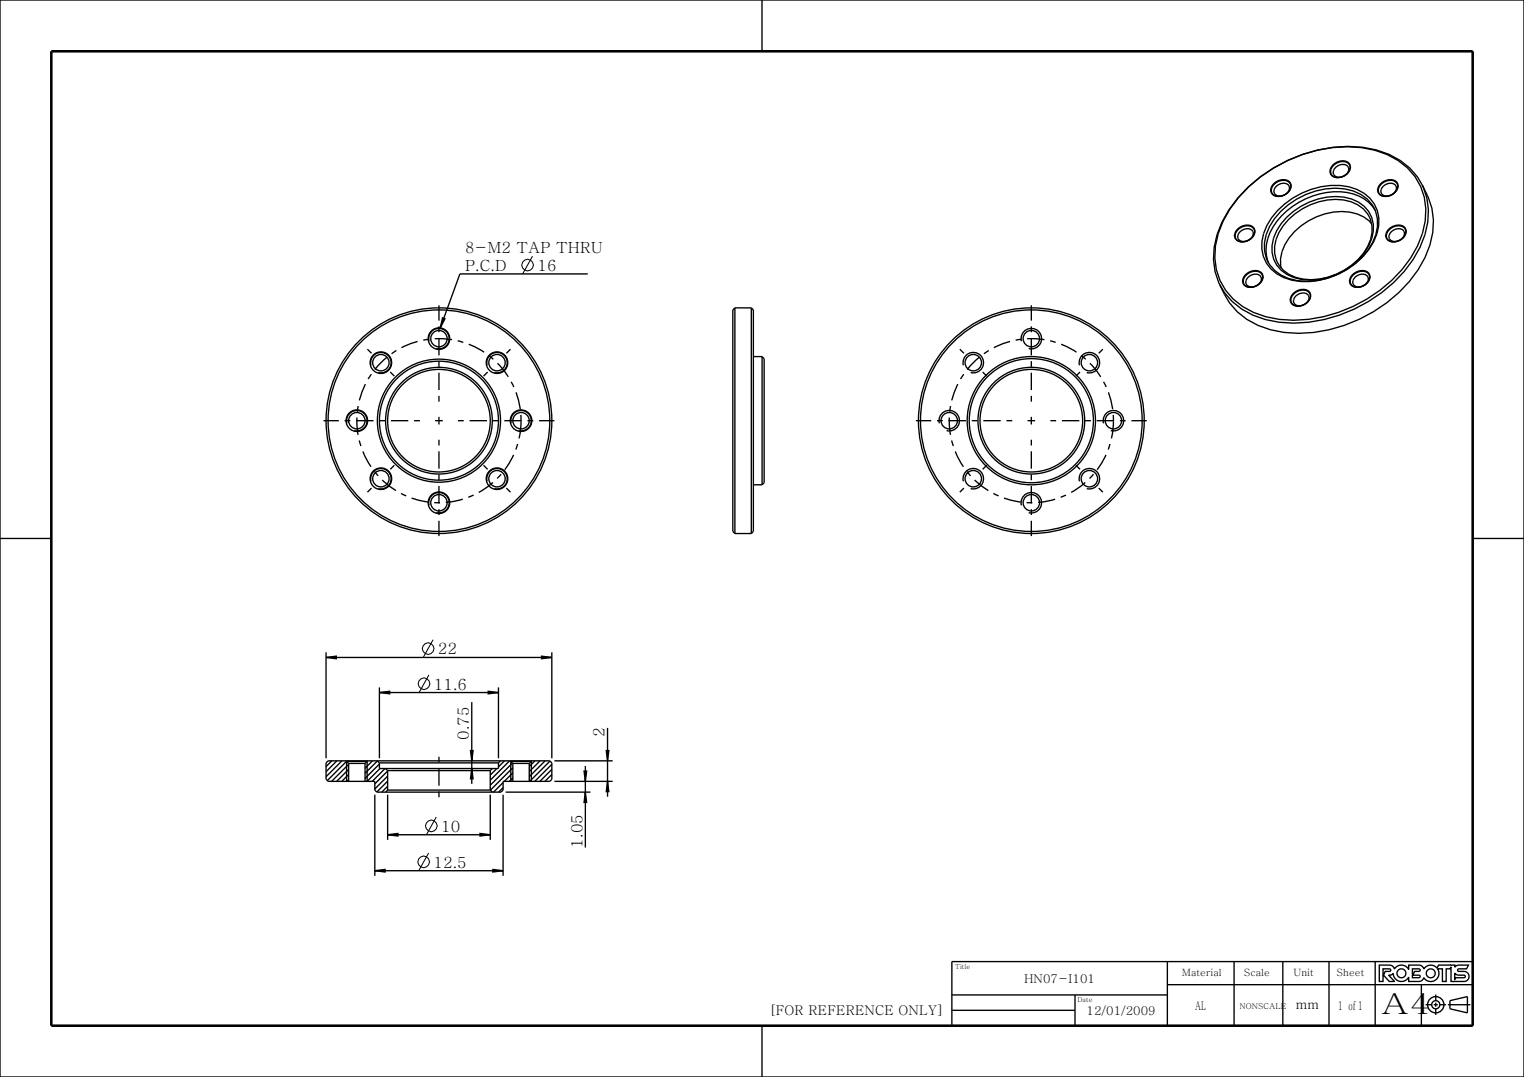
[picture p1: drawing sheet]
<svg xmlns="http://www.w3.org/2000/svg" width="297mm" height="210mm" viewBox="0 0 297 210" stroke-linecap="round" stroke-linejoin="round" font-family="sans-serif">
<g fill="#000">
<path d="M86.2 62l.5 .1-.9 1.8zM63.5 128.2l2-.3v.5zM73.9 135l2-.2v.5zM95.1 134.8l2 .2-2 .3zM105.5 127.9l2 .3-2 .2zM91.9 149.9l.3 2h-.5zM91.7 146.4h.5l-.3 2zM113.8 150.4h.5l-.2 2zM114.1 154.5l.2 2h-.5zM118.4 152.4l.2 2h-.5zM118.1 146.4h.5l-.2 2zM73 169.8l2-.3v.5z"/>
<path d="M75.5 162.8l2-.3v.5zM93.5 162.5l2 .3-2 .2zM96 169.5l2 .3-2 .2z"/>
</g>
<g fill="none" stroke="#000" stroke-width=".26">
<path d="M0 0h297v210h-297zM148.5 0v10M248.4 35.9a2.01 2.01 0 0 1 3.1 0 2.09 2.09 0 0 1-2.3 2.4 1.3 1.3 0 0 1-1.4-.9 1.3 1.3 0 0 1 .6-1.5zM260 32.2a2.01 2.01 0 0 1 3 0 2.09 2.09 0 0 1-2.3 2.4 1.3 1.3 0 0 1-1.4-.9 1.3 1.3 0 0 1 .7-1.5zM269.2 35.9a2.01 2.01 0 0 1 3.1 0 2.09 2.09 0 0 1-2.3 2.4 1.3 1.3 0 0 1-1.4-.9 1.3 1.3 0 0 1 .6-1.5zM114.5 53.4h-24.9l-3.8 10.5M241.3 44.7a2.01 2.01 0 0 1 3.1 0 2.09 2.09 0 0 1-2.3 2.5 1.3 1.3 0 0 1-1.4-.9 1.3 1.3 0 0 1 .6-1.6zM242.9 53.6a2.01 2.01 0 0 1 3.1 0 2.09 2.09 0 0 1-2.3 2.4 1.3 1.3 0 0 1-1.4-.9 1.3 1.3 0 0 1 .6-1.5zM252.2 57.3a2.01 2.01 0 0 1 3.1 0 2.09 2.09 0 0 1-2.3 2.4 1.3 1.3 0 0 1-1.4-.9 1.3 1.3 0 0 1 .6-1.5zM263.8 53.6a2.01 2.01 0 0 1 3 0 2.09 2.09 0 0 1-2.3 2.4 1.3 1.3 0 0 1-1.4-.9 1.3 1.3 0 0 1 .7-1.5zM270.8 44.7a2.01 2.01 0 0 1 3.1 0 2.09 2.09 0 0 1-2.3 2.5 1.3 1.3 0 0 1-1.4-.9 1.3 1.3 0 0 1 .6-1.6zM72.3 71.2a2 2 0 0 1 1.8-2.5 2 2 0 0 1 2.1 2.2 2 2 0 0 1-2.5 1.7"/>
<path d="M83.6 66.5a2 2 0 0 1 1.8-2.5 2 2 0 0 1 2.1 2.2 2 2 0 0 1-2.5 1.8M86.2 62l.5 .1-.9 1.8zM94.9 71.2a2 2 0 0 1 1.8-2.5 2 2 0 0 1 2.1 2.2 2 2 0 0 1-2.5 1.7M187.7 71.2a2 2 0 0 1 1.8-2.5 2 2 0 0 1 2.2 2.2 2 2 0 0 1-2.5 1.7M199.1 66.5a2 2 0 0 1 1.7-2.5 2 2 0 0 1 2.2 2.2 2 2 0 0 1-2.5 1.8M210.4 71.2a2 2 0 0 1 1.7-2.5 2 2 0 0 1 2.2 2.2 2 2 0 0 1-2.5 1.7M67.6 82.5a2 2 0 0 1 1.8-2.5 2 2 0 0 1 2.1 2.2 2 2 0 0 1-2.5 1.8M72.3 93.9a2 2 0 0 1 1.8-2.6 2 2 0 0 1 2.1 2.2 2 2 0 0 1-2.5 1.8M83.6 98.5a2 2 0 0 1 1.8-2.5 2 2 0 0 1 2.1 2.2 2 2 0 0 1-2.5 1.8M94.9 93.9a2 2 0 0 1 1.8-2.6 2 2 0 0 1 2.1 2.2 2 2 0 0 1-2.5 1.8M99.6 82.5a2 2 0 0 1 1.8-2.5 2 2 0 0 1 2.1 2.2 2 2 0 0 1-2.5 1.8M183.1 82.5a2 2 0 0 1 1.7-2.5 2 2 0 0 1 2.2 2.2 2 2 0 0 1-2.5 1.8"/>
<path d="M187.7 93.9a2 2 0 0 1 1.8-2.6 2 2 0 0 1 2.2 2.2 2 2 0 0 1-2.5 1.8M199.1 98.5a2 2 0 0 1 1.7-2.5 2 2 0 0 1 2.2 2.2 2 2 0 0 1-2.5 1.8M210.4 93.9a2 2 0 0 1 1.7-2.6 2 2 0 0 1 2.2 2.2 2 2 0 0 1-2.5 1.8M215.1 82.5a2 2 0 0 1 1.7-2.5 2 2 0 0 1 2.2 2.2 2 2 0 0 1-2.5 1.8M0 105h10M287 105h10M63.5 128.2l2-.3v.5zM63.5 127.2v20.7M63.5 128.2h44M73.9 135l2-.2v.5zM73.9 134v13.9M73.9 135h23.2"/>
<path d="M91.9 136.9v16M95.1 134.8l2 .2-2 .3zM97.1 134v13.9M105.5 127.9l2 .3-2 .2zM107.5 127.2v20.7M63.5 148.8l.4-.4h43.2l.4 .4v3.2l-.4 .4h-9.1v1.7l-.4 .4h-24.2l-.4-.4v-1.7h-9.1l-.4-.4zM64.7 148.4l-1.2 1.1M65.7 148.4l-2.2 2.1M66.6 148.4l-3.1 3.1M67.4 148.4l.5 .5M67.5 148.4l-3.7 3.8M67.5 148.5h4v3.9"/>
<path d="M67.5 148.5v3.9M67.9 151l-1.3 1.4M67.9 152l-.3 .4M67.9 148.9h3.2M67.9 148.9v3.5M67.9 149l-3.3 3.4M67.9 150l-2.3 2.4M71.1 148.9v3.5M71.6 148.4l-.5 .5M72.6 148.4l-1.5 1.4M73 155v15.8M73.5 148.4l.4 .4"/>
<path d="M73.6 148.4l-2.5 2.4M73.9 148.8h23.2M73.9 148.8v1.1h23.2v-1.1M73.9 149l-2.8 2.8M74.1 149.9l-2.5 2.5M75 149.9l-2.5 2.5M75.1 149.9l.4 .4M75.5 154.1h20M75.5 150.3h20M75.5 152.3l-2.1 2.1M75.5 153.3l-1.1 1.2M75.5 150.3v3.8"/>
<path d="M75.5 155v8.8M75.5 154.1l-.4 .4M75.5 150.3l-2.5 2.5M75.5 151.3l-2.5 2.5M91.7 146.4h.5l-.3 2zM91.9 149.9l.3 2h-.5zM95.5 154.1l.4 .4M95.5 150.3v3.8M95.5 155v8.8M95.9 149.9l-.4 .4M96.8 149.9l-1.3 1.2M97.5 148.4l-.4 .4"/>
<path d="M98 152.6l-1.8 1.9M98 155v15.8M98 153.6l-.8 .9M98.3 148.4l-1.2 1.1M98.5 154.5h16.6M99.3 148.4l-3.8 3.7M99.4 148.4l.5 .5M99.5 152.4v-3.9h4v3.9M99.9 148.8l-4.4 4.3M99.9 150.7l-1.6 1.7M99.9 148.9h3.2M99.9 148.9v3.5"/>
<path d="M99.9 151.7l-.6 .7M99.9 149.7l-4.3 4.4M103.1 148.9v3.5M103.6 148.4l-.5 .5M104.3 148.4l-1.2 1.1M105.3 148.4l-2.2 2.1M106.2 148.4l-3.1 3.1M107.2 148.4l-4 4M107.5 150l-2.3 2.4M107.5 151l-1.3 1.4M107.5 149l-3.3 3.4M108 152.4h11.4"/>
<path d="M108 148.4h11.4M113.8 150.4h.5l-.2 2zM114.1 154.5l.2 2h-.5zM114.1 149.4v15.9M118.1 146.4h.5l-.2 2zM118.4 152.4l.2 2h-.5zM118.4 141.9v13.5M73 169.8l2-.3v.5zM73 169.8h25M75.5 162.8l2-.3v.5zM75.5 162.8h20M93.5 162.5l2 .3-2 .2z"/>
<path d="M96 169.5l2 .3-2 .2zM185.5 187.5h101.5v12.5h-101.5zM185.5 194h42M185.5 197h24M209.5 194v6M227.5 187.5v12.5M227.5 192h59.5M240.5 187.5v12.5M250 187.5v12.5M259 187.5v12.5M268 187.5v12.5M268.8 188.2h2.2l.5 .3 .2 .4a1.6 1.6 0 0 1 2.8 .1v-.8h2.3l.4 .3 .3 .4a1.6 1.6 0 0 1 2.6-.1l.2-.6h3.2v.4l.6-.4h2.1l-.4 .7h-1.5a.25 .25 0 0 0-.2 .3 .25 .25 0 0 0 .2 .2h1a.98 .98 0 0 1 1 1 .98 .98 0 0 1-1 1h-2.5v-2.9l-.2 .4h-.8v2.5h-.7v-2.5h-.9a1.6 1.6 0 0 1-.5 2.2 1.6 1.6 0 0 1-2.2-.5l-.3 .5-.4 .2-2.3 .1v-.9a1.6 1.6 0 0 1-1.8 .8 1.6 1.6 0 0 1-1.2-1.5l-.4 .3h-.5l1.2 1.3h-1l-1.2-1.3 .3-.7h.9a.25 .25 0 0 0 .2-.2 .25 .25 0 0 0-.2-.3h-1.3v2.5h-.7z"/>
<path d="M275.3 188.9l1.4 .1 .1 .2-.2 .2h-.9l-.4 .7 1.3 .1 .2 .1-.1 .3h-1.4zM277 192v8M277.8 195.9h1.2M279.4 195.9h.8M279.8 193.9v1.2M279.8 195.5v.8M279.8 196.7v1.2M280.6 195.9h1.2M282.2 195.9h4.4M282.6 195.1l3.4-.8v3.2l-3.4-.8zM283.5 189.7l.6 .4 1.3 .1 .1 .3-.2 .1h-1.6l-.2 .4zM148.5 200v10"/>
<circle cx="273.1" cy="189.8" r=".87"/>
<circle cx="278.8" cy="189.8" r=".87"/>
<circle cx="279.8" cy="195.9" r="1.59"/>
<circle cx="279.8" cy="195.9" r=".79"/>
</g>
<g fill="none" stroke="#000" stroke-width=".2">
<path d="M103.8 50l-1.9 3.4M83.6 131.6l-1.9 3.4M84.4 124.7l-1.9 3.5M85 159.3l-1.9 3.5M83.5 166.3l-1.9 3.5"/>
<circle cx="102.8" cy="51.7" r="1.13"/>
<circle cx="82.6" cy="133.3" r="1.13"/>
<circle cx="83.4" cy="126.5" r="1.13"/>
<circle cx="82.5" cy="168.1" r="1.13"/>
<circle cx="84" cy="161" r="1.13"/>
</g>
<path d="M10 10h277v190h-277z" fill="none" stroke="#000" stroke-width=".5"/>
<!-- layer: 02___PRT_ALL_AXES -->
<g fill="none" stroke="#000" stroke-width=".26" stroke-dasharray="1.1 1.1 3.4 1.1" stroke-linecap="butt">
<path d="M71.6 68.1l1.1 1.1M76.9 73.3l-1.2-1.1M85.5 78.3v-18.8M94.2 73.3l1.2-1.1M99.5 68.1l-1.2 1.1M187 68.1l1.2 1.1M192.3 73.3l-1.1-1.1M201 78.3v-18.8M209.7 73.3l1.1-1.1M214.9 68.1l-1.1 1.1M71.6 96l1.1-1.2M76.9 90.7l-1.2 1.2"/>
<path d="M81.8 82h-18.8M85.5 85.7v18.8M89.3 82h18.7M94.2 90.7l1.2 1.2M99.5 96l-1.2-1.2M101.5 82a16 16 0 0 0-23.5-14.1 16 16 0 0 0-1.4 27.4 16 16 0 0 0 24.9-11.6v-1.7M187 96l1.2-1.2M192.3 90.7l-1.1 1.2M197.3 82h-18.8M201 85.7v18.8M204.7 82h18.8M209.7 90.7l1.1 1.2"/>
<path d="M214.9 96l-1.1-1.2M217 82a16 16 0 0 0-23.5-14.1 16 16 0 0 0-1.4 27.4 16 16 0 0 0 24.8-11.6l.1-1.7M85.5 155.5v-8.1"/>
</g>
<g fill="none" stroke="#000" stroke-width=".26">
<path d="M248.2 35.9a2.27 2.27 0 0 1 3.2-.3 1.93 1.93 0 0 1-1.6 2.6 1.44 1.44 0 0 1-1.5-.1 1.44 1.44 0 0 1-.6-1.4zM248.7 36.3a1.66 1.66 0 0 1 2.5 0 1.68 1.68 0 0 1-.9 1.7 1.68 1.68 0 0 1-2-.3 1.22 1.22 0 0 1 .4-1.4zM259.7 32.2a2.27 2.27 0 0 1 3.3-.3 1.93 1.93 0 0 1-1.6 2.6 1.44 1.44 0 0 1-1.6 0 1.44 1.44 0 0 1-.6-1.5zM260.3 32.6a1.66 1.66 0 0 1 2.5 0 1.68 1.68 0 0 1-1 1.7 1.68 1.68 0 0 1-1.9-.3 1.22 1.22 0 0 1 .4-1.4zM269 35.9a2.27 2.27 0 0 1 3.3-.3 1.93 1.93 0 0 1-1.6 2.6 1.44 1.44 0 0 1-1.6-.1 1.44 1.44 0 0 1-.6-1.4zM269.6 36.3a1.66 1.66 0 0 1 2.5 0 1.68 1.68 0 0 1-1 1.7 1.68 1.68 0 0 1-1.9-.3 1.22 1.22 0 0 1 .4-1.4zM277.2 36.1l1 2M237.7 55.5l1 2M241.1 44.8a2.27 2.27 0 0 1 3.3-.4 1.93 1.93 0 0 1-1.6 2.7 1.44 1.44 0 0 1-1.6-.1 1.44 1.44 0 0 1-.6-1.5zM241.7 45.2a1.66 1.66 0 0 1 2.5-.1 1.68 1.68 0 0 1-1 1.8 1.68 1.68 0 0 1-1.9-.4 1.22 1.22 0 0 1 .4-1.3zM242.7 53.6a2.27 2.27 0 0 1 3.2-.3 1.93 1.93 0 0 1-1.5 2.6 1.44 1.44 0 0 1-1.6 0 1.44 1.44 0 0 1-.6-1.5zM243.3 54a1.66 1.66 0 0 1 2.4 0 1.68 1.68 0 0 1-.9 1.7 1.68 1.68 0 0 1-1.9-.3 1.22 1.22 0 0 1 .4-1.4z"/>
<path d="M252 57.3a2.27 2.27 0 0 1 3.2-.3 1.93 1.93 0 0 1-1.6 2.6 1.44 1.44 0 0 1-1.5-.1 1.44 1.44 0 0 1-.6-1.4zM252.6 57.7a1.66 1.66 0 0 1 2.4 0 1.68 1.68 0 0 1-.9 1.7 1.68 1.68 0 0 1-1.9-.3 1.22 1.22 0 0 1 .4-1.4zM263.5 53.6a2.27 2.27 0 0 1 3.3-.3 1.93 1.93 0 0 1-1.6 2.6 1.44 1.44 0 0 1-1.6 0 1.44 1.44 0 0 1-.5-1.5zM264.1 54a1.66 1.66 0 0 1 2.5 0 1.68 1.68 0 0 1-.9 1.7 1.68 1.68 0 0 1-2-.3 1.22 1.22 0 0 1 .4-1.4zM268 41a8.4 8.4 0 0 0-8.1-3.6 15 15 0 0 0-12.4 7.9 7.2 7.2 0 0 0-.3 5.9M270.6 44.8a2.27 2.27 0 0 1 3.2-.4 1.93 1.93 0 0 1-1.5 2.7 1.44 1.44 0 0 1-1.6-.1 1.44 1.44 0 0 1-.6-1.5zM271.2 45.2a1.66 1.66 0 0 1 2.4-.1 1.68 1.68 0 0 1-.9 1.8 1.68 1.68 0 0 1-1.9-.4 1.22 1.22 0 0 1 .4-1.3zM76.3 70.7a2.1 2.1 0 0 0-3-1.9 2.1 2.1 0 0 0-.4 3.5 2.1 2.1 0 0 0 3.4-1v-.6M87.6 66a2.1 2.1 0 0 0-2.9-1.9 2.1 2.1 0 0 0-.5 3.5 2.1 2.1 0 0 0 3.4-1v-.6M99 70.7a2.1 2.1 0 0 0-3-1.9 2.1 2.1 0 0 0-.5 3.5 2.1 2.1 0 0 0 3.4-1l.1-.6M143.2 60h3.2M146.8 69.5h1.7"/>
<path d="M84.8 82h1.5M85.5 81.3v1.5M146.8 94.5h1.7M200.2 82h1.5M201 81.3v1.5M143.2 104h3.2"/>
<circle cx="74.2" cy="70.7" r="1.6"/>
<circle cx="85.5" cy="66" r="1.6"/>
<circle cx="96.9" cy="70.7" r="1.6"/>
<circle cx="189.7" cy="70.7" r="1.6"/>
<circle cx="201" cy="66" r="1.6"/>
<circle cx="212.3" cy="70.7" r="1.6"/>
<circle cx="69.5" cy="82" r="2.1"/>
<circle cx="69.5" cy="82" r="1.6"/>
<circle cx="74.2" cy="93.3" r="2.1"/>
<circle cx="74.2" cy="93.3" r="1.6"/>
<circle cx="85.5" cy="98" r="2.1"/>
<circle cx="85.5" cy="98" r="1.6"/>
<circle cx="96.9" cy="93.3" r="2.1"/>
<circle cx="96.9" cy="93.3" r="1.6"/>
<circle cx="101.5" cy="82" r="2.1"/>
<circle cx="101.5" cy="82" r="1.6"/>
<circle cx="185" cy="82" r="1.6"/>
<circle cx="189.7" cy="93.3" r="1.6"/>
<circle cx="201" cy="98" r="1.6"/>
<circle cx="212.3" cy="93.3" r="1.6"/>
<circle cx="217" cy="82" r="1.6"/>
</g>
<!-- layer: 7_ALL_FEATURES -->
<g fill="none" stroke="#000" stroke-width=".26">
<path d="M243.3 36.5a28.8 28.8 0 0 1 22.3-7.8 14.2 14.2 0 0 1 11.8 7.8 14.8 14.8 0 0 1-2 14.1 28.7 28.7 0 0 1-26.1 12.2 14.2 14.2 0 0 1-11.8-7.7 14.8 14.8 0 0 1 2-14.2l1.7-2.3zM243.4 36.4a28.2 28.2 0 0 1 21.9-7.6 14 14 0 0 1 11.6 7.6 14.6 14.6 0 0 1-2 13.9 28.2 28.2 0 0 1-25.6 12 14 14 0 0 1-11.6-7.6 14.6 14.6 0 0 1 2-13.9l1.7-2.3zM278.2 38.1a13.6 13.6 0 0 1-.5 12.1 28.2 28.2 0 0 1-21.7 14.6 18.3 18.3 0 0 1-14.9-4l-1.5-1.7-.9-1.6M249 41.1a15.4 15.4 0 0 1 13.8-4.7 7 7 0 0 1 4.9 10.7 15.3 15.3 0 0 1-15.9 7.5 7 7 0 0 1-4.9-10.6l.9-1.5zM249.6 41.2a14.6 14.6 0 0 1 14.1-4 6.5 6.5 0 0 1 4.4 8.6 14.5 14.5 0 0 1-13.5 9.1 7.8 7.8 0 0 1-7.8-4.6 8.9 8.9 0 0 1 2.8-9.1zM250.7 42.4a13.1 13.1 0 0 1 12.7-3.6 6 6 0 0 1 3.4 9.1 13.1 13.1 0 0 1-14.7 6.2 6 6 0 0 1-3.3-9.1l.8-1.3zM251.1 42.8a12.5 12.5 0 0 1 12.2-3.5 5.8 5.8 0 0 1 3.2 8.8 12.6 12.6 0 0 1-14 6 5.8 5.8 0 0 1-3.3-8.8l.9-1.3zM267.3 43.6a7.9 7.9 0 0 0-7.5-2.2 12.4 12.4 0 0 0-10 7.7l-.2 1.3 .1 1.8M142.8 60.4l.4-.4v44l-.4-.4zM146.4 60l.4 .4v43.2l-.4 .4zM148.5 69.5l.4 .4v24.2l-.4 .4z"/>
<circle cx="85.5" cy="82" r="22"/>
<circle cx="85.5" cy="82" r="21.6"/>
<circle cx="85.5" cy="82" r="12"/>
<circle cx="85.5" cy="82" r="11.6"/>
<circle cx="85.5" cy="82" r="10.4"/>
<circle cx="85.5" cy="82" r="10"/>
<circle cx="201" cy="82" r="22"/>
<circle cx="201" cy="82" r="21.6"/>
<circle cx="201" cy="82" r="12.5"/>
<circle cx="201" cy="82" r="12.1"/>
<circle cx="201" cy="82" r="10.4"/>
<circle cx="201" cy="82" r="10"/>
</g>
<text font-size="5.6" x="269.1" y="197.6">A4</text>
<g font-size="3">
<text x="90.6" y="49.4">8-M2 TAP THRU</text>
<text x="90.6" y="52.8">P.C.D</text>
<text x="104.7" y="52.8">16</text>
<text x="85.4" y="127.6">22</text>
<text x="84.5" y="134.5">11.6</text>
<text x="117.8" y="143.8" transform="rotate(-90 117.8 143.8)">2</text>
<text x="91.4" y="144.3" transform="rotate(-90 91.4 144.3)">0.75</text>
<text x="86" y="162.2">10</text>
<text x="113.5" y="165.3" transform="rotate(-90 113.5 165.3)">1.05</text>
<text x="84.5" y="169.2">12.5</text>
</g>
<g font-size="2.6">
<text x="149.9" y="197.8">[FOR REFERENCE ONLY]</text>
<text x="252.5" y="196.8">mm</text>
</g>
<g font-size="2.3">
<text x="199.6" y="191.6">HN07-I101</text>
<text x="211.8" y="197.9">12/01/2009</text>
<text x="232.9" y="196.9">AL</text>
<text x="260.8" y="196.9">1 of 1</text>
</g>
<g font-size="2">
<text x="230.3" y="190.3">Material</text>
<text x="242.4" y="190.3">Scale</text>
<text x="252.1" y="190.3">Unit</text>
<text x="260.5" y="190.4">Sheet</text>
</g>
<text font-size="1.6" x="241.6" y="196.8">NONSCALE</text>
<g font-size="1.3">
<text x="186.1" y="189">Title</text>
<text x="210" y="195.5">Date</text>
</g>
</svg>
